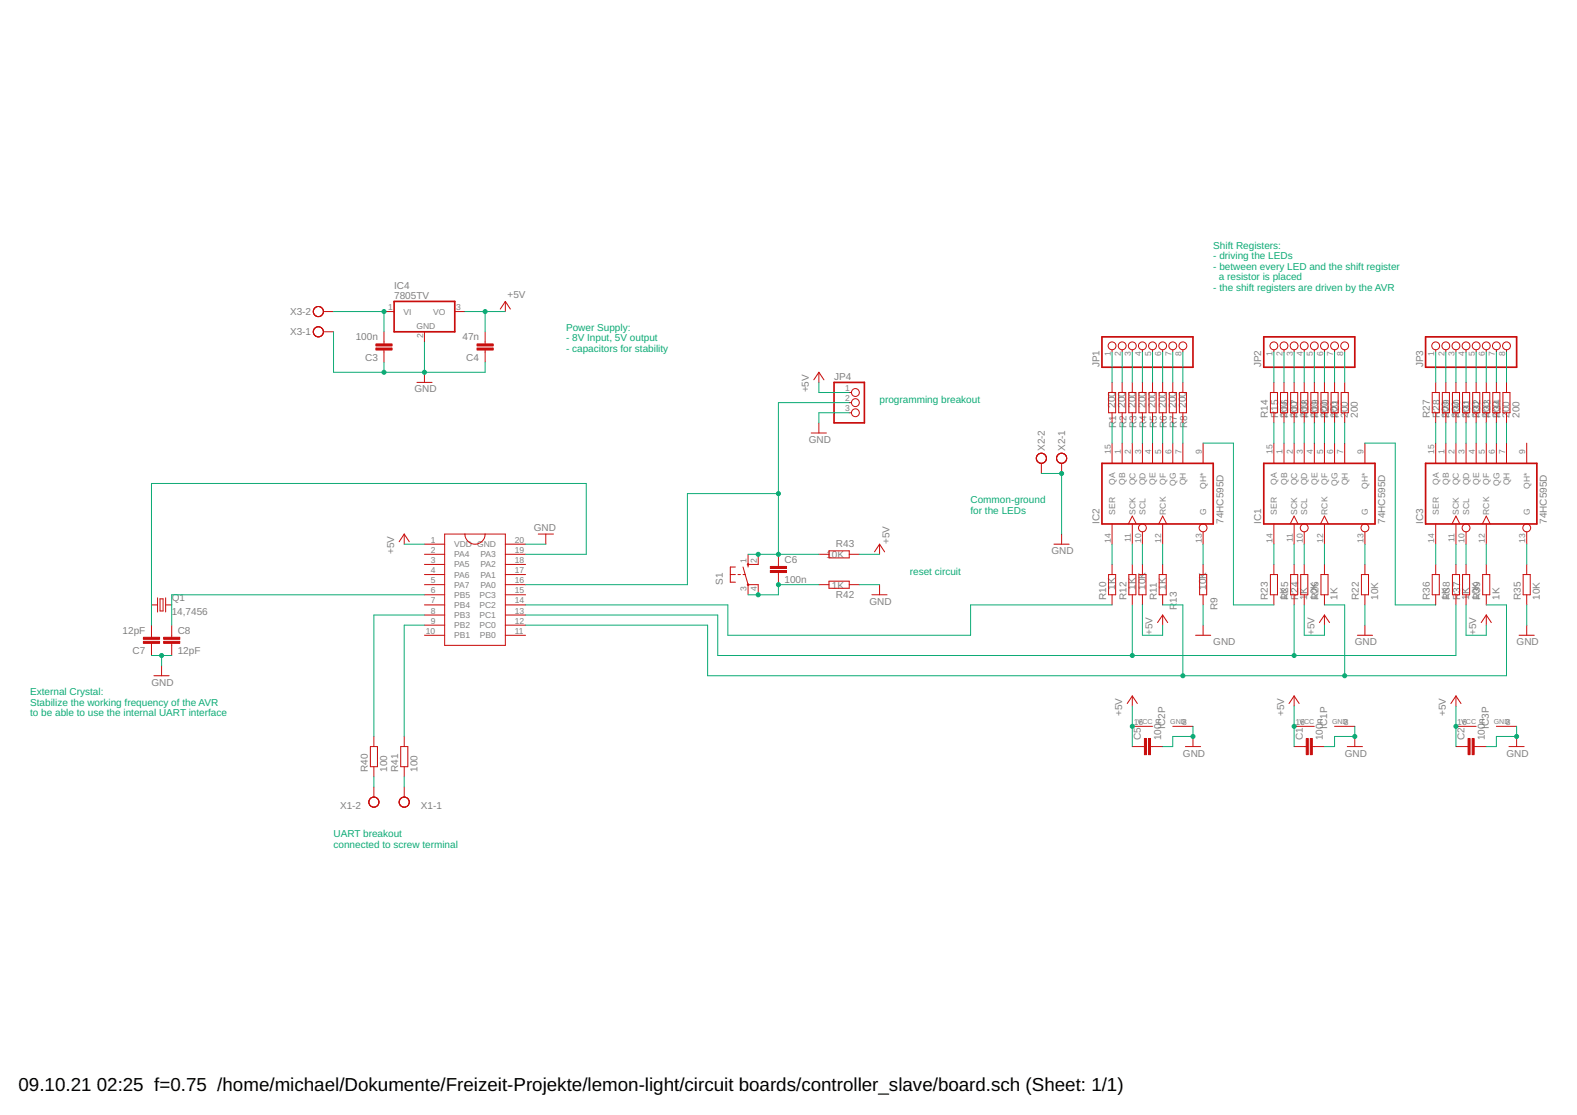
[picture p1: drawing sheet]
<svg xmlns="http://www.w3.org/2000/svg" width="297mm" height="210mm" viewBox="0 0 297 210" stroke-linecap="round" stroke-linejoin="round" font-family="sans-serif">
<g fill="none" stroke="#c90d0c" stroke-width=".32">
<path d="M74.2 56.7h11.5v5.8h-11.5zM157.1 72h5.7v7.6h-5.7zM207.6 63.4h17.1v5.7h-17.1zM238 63.4h17.2v5.7h-17.2zM268.5 63.4h17.2v5.7h-17.2zM207.6 87.2h20.9v11.4h-20.9zM238 87.2h21v11.4h-21zM268.5 87.2h21v11.4h-21z"/>
<circle cx="140.9" cy="106.3" r=".08"/>
<circle cx="140.9" cy="110.1" r=".08"/>
</g>
<g fill="none" stroke="#c90d0c" stroke-width=".19">
<path d="M60.9 58.7h1.9M72.3 58.7h1.9M85.7 58.7h1.9M95.2 56.7l.9 1.5M95.2 56.7l-1 1.5M95.2 56.7v2M60.9 62.5h1.9M72.3 62.5v2.2M72.3 65.9v2.3M78.5 72h2.9M79.9 62.5v1.9M79.9 70.1v1.9"/>
<path d="M91.4 62.5v2.2M91.4 65.9v2.3M154.2 70.1v1.9M154.2 79.6v1.9M154.2 70.1l1 1.4M154.2 70.1l-.9 1.4M160 73.9h.4M160 77.7h.4M160 75.8h.4M208.8 73.9h1.3v3.8h-1.3zM209.5 65.8v.5M209.5 72v1.9"/>
<path d="M209.5 77.7v1.9M210.7 73.9h1.3v3.8h-1.3zM211.4 65.8v.5M211.4 72v1.9M211.4 77.7v1.9M212.6 73.9h1.4v3.8h-1.4zM213.3 65.8v.5M213.3 72v1.9M213.3 77.7v1.9M214.5 73.9h1.4v3.8h-1.4zM215.2 65.8v.5M215.2 72v1.9"/>
<path d="M215.2 77.7v1.9M216.4 73.9h1.4v3.8h-1.4zM217.1 65.8v.5M217.1 72v1.9M217.1 77.7v1.9M218.3 73.9h1.4v3.8h-1.4zM219 65.8v.5M219 72v1.9M219 77.7v1.9M220.2 73.9h1.4v3.8h-1.4zM220.9 65.8v.5M220.9 72v1.9"/>
<path d="M220.9 77.7v1.9M222.1 73.9h1.4v3.8h-1.4zM222.8 65.8v.5M222.8 72v1.9M222.8 77.7v1.9M239.3 73.9h1.3v3.8h-1.3zM239.9 65.8v.5M239.9 72v1.9M239.9 77.7v1.9M241.2 73.9h1.3v3.8h-1.3zM241.9 65.8v.5M241.9 72v1.9"/>
<path d="M241.9 77.7v1.9M243.1 73.9h1.3v3.8h-1.3zM243.8 65.8v.5M243.8 72v1.9M243.8 77.7v1.9M245 73.9h1.3v3.8h-1.3zM245.7 65.8v.5M245.7 72v1.9M245.7 77.7v1.9M246.9 73.9h1.3v3.8h-1.3zM247.6 65.8v.5M247.6 72v1.9"/>
<path d="M247.6 77.7v1.9M248.8 73.9h1.3v3.8h-1.3zM249.5 65.8v.5M249.5 72v1.9M249.5 77.7v1.9M250.7 73.9h1.4v3.8h-1.4zM251.4 65.8v.5M251.4 72v1.9M251.4 77.7v1.9M252.6 73.9h1.4v3.8h-1.4zM253.3 65.8v.5M253.3 72v1.9"/>
<path d="M253.3 77.7v1.9M269.8 73.9h1.3v3.8h-1.3zM270.4 65.8v.5M270.4 72v1.9M270.4 77.7v1.9M271.7 73.9h1.3v3.8h-1.3zM272.3 65.8v.5M272.3 72v1.9M272.3 77.7v1.9M273.6 73.9h1.3v3.8h-1.3zM274.2 65.8v.5M274.2 72v1.9"/>
<path d="M274.2 77.7v1.9M275.5 73.9h1.3v3.8h-1.3zM276.1 65.8v.5M276.1 72v1.9M276.1 77.7v1.9M277.4 73.9h1.3v3.8h-1.3zM278 65.8v.5M278 72v1.9M278 77.7v1.9M279.3 73.9h1.3v3.8h-1.3zM280 65.8v.5M280 72v1.9"/>
<path d="M280 77.7v1.9M281.2 73.9h1.3v3.8h-1.3zM281.9 65.8v.5M281.9 72v1.9M281.9 77.7v1.9M283.1 73.9h1.3v3.8h-1.3zM283.8 65.8v.5M283.8 72v1.9M283.8 77.7v1.9M152.8 81.5h2.9M196.2 87.2v1.9M200 87.2v1.9"/>
<path d="M209.5 83.4v3.8M209.5 98.6v3.8M211.4 83.4v3.8M212.5 98.6l.8-1.4 .7 1.4M213.3 83.4v3.8M213.3 98.6v3.8M215.2 83.4v3.8M217.1 83.4v3.8M218.2 98.6l.8-1.4 .8 1.4M219 83.4v3.8M219 98.6v3.8M220.9 83.4v3.8"/>
<path d="M222.8 83.4v3.8M226.6 83.4v3.8M239.9 83.4v3.8M239.9 98.6v3.8M241.9 83.4v3.8M243 98.6l.8-1.4 .7 1.4M243.8 83.4v3.8M243.8 98.6v3.8M245.7 83.4v3.8M247.6 83.4v3.8M248.7 98.6l.8-1.4 .7 1.4M249.5 83.4v3.8"/>
<path d="M249.5 98.6v3.8M251.4 83.4v3.8M253.3 83.4v3.8M257.1 83.4v3.8M270.4 83.4v3.8M270.4 98.6v3.8M272.3 83.4v3.8M273.5 98.6l.7-1.4 .8 1.4M274.2 83.4v3.8M274.2 98.6v3.8M276.1 83.4v3.8M278 83.4v3.8"/>
<path d="M279.2 98.6l.8-1.4 .7 1.4M280 83.4v3.8M280 98.6v3.8M281.9 83.4v3.8M283.8 83.4v3.8M287.6 83.4v3.8M28.5 113.9h1.2M28.5 117.7v2.3M29.7 112.5v2.7M30.1 112.7h.6v2.3h-.6zM31.2 113.9h1.1M31.2 112.5v2.7"/>
<path d="M32.3 117.7v2.3M76.1 100.5l1 1.5M76.1 100.5l-.9 1.5M76.1 100.5v1.9M79.9 108.2h3.9M79.9 112h3.9M79.9 119.6h3.9M79.9 102.4h3.9M79.9 113.9h3.9M79.9 104.4h3.9M79.9 106.3h3.9M79.9 110.1h3.9"/>
<path d="M79.9 115.8h3.9M79.9 117.7h3.9M83.8 100.5h11.4v21h-11.4zM87.6 100.5a1.91 1.91 0 0 0 1.9 2 1.91 1.91 0 0 0 1.9-2M95.2 108.2h3.8M95.2 112h3.8M95.2 119.6h3.8M95.2 102.4h3.8M95.2 113.9h3.8M95.2 104.4h3.8M95.2 106.3h3.8M95.2 110.1h3.8"/>
<path d="M95.2 115.8h3.8M95.2 117.7h3.8M101.4 100.5h2.8M102.8 100.5v1.9M137.6 108.2h.9M138.5 106.7h-.9v2.9h.9M139 108.2h.5M140 108.2h.4M140 106.7l.9 3.4M140.9 110.1h1.9v1.9M140.9 104.4v2.3M140.9 110.1v1.9"/>
<path d="M142.8 104.4v1.9h-1.9M146.6 104.4v2.2M146.6 107.8v2.3M154.2 104.4h1.9M154.2 110.1h1.9M156.1 109.4h3.9v1.3h-3.9zM156.1 103.7h3.9v1.3h-3.9zM160 104.4h1.9M160 110.1h1.9M164.2 112h2.9M165.7 102.4l.9 1.5M165.7 102.4l-1 1.5"/>
<path d="M165.7 102.4v2M165.7 110.1v1.9M198.5 102.4h2.9M200 100.5v1.9M208.8 108.2h1.3v3.8h-1.3zM209.5 106.3v1.9M209.5 112v1.9M212.6 108.2h1.4v3.8h-1.4zM213.3 106.3v1.9M213.3 112v1.9M214.5 108.2h1.4v3.8h-1.4zM215.2 100.1v2.3"/>
<path d="M215.2 106.3v1.9M215.2 112v1.9M218.3 108.2h1.4v3.8h-1.4zM219 106.3v1.9M219 112v1.9M219 115.8v1.9M219 115.8l.9 1.4M219 115.8l-1 1.4M225.2 119.6h2.8M226 108.2h1.3v3.8h-1.3zM226.6 100.1v2.3M226.6 106.3v1.9"/>
<path d="M226.6 112v1.9M226.6 117.7v1.9M239.3 108.2h1.3v3.8h-1.3zM239.9 106.3v1.9M239.9 112v1.9M243.1 108.2h1.3v3.8h-1.3zM243.8 106.3v1.9M243.8 112v1.9M245 108.2h1.3v3.8h-1.3zM245.7 100.1v2.3M245.7 106.3v1.9M245.7 112v1.9"/>
<path d="M248.8 108.2h1.3v3.8h-1.3zM249.5 106.3v1.9M249.5 112v1.9M249.5 115.8v1.9M249.5 115.8l.9 1.4M249.5 115.8l-1 1.4M255.7 119.6h2.8M256.4 108.2h1.4v3.8h-1.4zM257.1 100.1v2.3M257.1 106.3v1.9M257.1 112v1.9M257.1 117.7v1.9"/>
<path d="M269.8 108.2h1.3v3.8h-1.3zM270.4 106.3v1.9M270.4 112v1.9M273.6 108.2h1.3v3.8h-1.3zM274.2 106.3v1.9M274.2 112v1.9M275.5 108.2h1.3v3.8h-1.3zM276.1 100.1v2.3M276.1 106.3v1.9M276.1 112v1.9M279.3 108.2h1.3v3.8h-1.3zM280 106.3v1.9"/>
<path d="M280 112v1.9M280 115.8v1.9M280 115.8l.9 1.4M280 115.8l-1 1.4M286.1 119.6h2.9M286.9 108.2h1.3v3.8h-1.3zM287.6 100.1v2.3M287.6 106.3v1.9M287.6 112v1.9M287.6 117.7v1.9M28.5 121.1v2.3M29 127.2h2.9"/>
<path d="M30.4 125.3v1.9M32.3 121.1v2.3M70.4 138.6v1.9M76.1 138.6v1.9M213.3 131v1.9M213.3 136.7h3.8M213.3 131l.9 1.4M213.3 131l-1 1.4M220.9 136.7h3.8M224.7 138.6v1.9M243.8 136.7h3.8M243.8 131v1.9"/>
<path d="M243.8 131l.9 1.4M243.8 131l-1 1.4M251.4 136.7h3.8M255.2 138.6v1.9M274.2 136.7h3.8M274.2 131v1.9M274.2 131l1 1.4M274.2 131l-.9 1.4M281.9 136.7h3.8M285.7 138.6v1.9M69.8 140.5h1.3v3.8h-1.3zM70.4 144.3v1.9"/>
<path d="M70.4 148.1v2M75.5 140.5h1.3v3.8h-1.3zM76.1 144.3v1.9M76.1 148.1v2M213.3 140.5h2.3M216.7 140.5h2.3M223.3 140.5h2.8M243.8 140.5h2.2M247.2 140.5h2.3M253.8 140.5h2.8M274.2 140.5h2.3M277.7 140.5h2.3"/>
<path d="M284.2 140.5h2.9"/>
<circle cx="60" cy="58.7" r=".95"/>
<circle cx="60" cy="62.5" r=".95"/>
<circle cx="161.1" cy="73.9" r=".74"/>
<circle cx="161.1" cy="75.8" r=".74"/>
<circle cx="161.1" cy="77.7" r=".74"/>
<circle cx="209.5" cy="65.1" r=".74"/>
<circle cx="211.4" cy="65.1" r=".74"/>
<circle cx="213.3" cy="65.1" r=".74"/>
<circle cx="215.2" cy="65.1" r=".74"/>
<circle cx="217.1" cy="65.1" r=".74"/>
<circle cx="219" cy="65.1" r=".74"/>
<circle cx="220.9" cy="65.1" r=".74"/>
<circle cx="222.8" cy="65.1" r=".74"/>
<circle cx="239.9" cy="65.1" r=".74"/>
<circle cx="241.9" cy="65.1" r=".74"/>
<circle cx="243.8" cy="65.1" r=".74"/>
<circle cx="245.7" cy="65.1" r=".74"/>
<circle cx="247.6" cy="65.1" r=".74"/>
<circle cx="249.5" cy="65.1" r=".74"/>
<circle cx="251.4" cy="65.1" r=".74"/>
<circle cx="253.3" cy="65.1" r=".74"/>
<circle cx="270.4" cy="65.1" r=".74"/>
<circle cx="272.3" cy="65.1" r=".74"/>
<circle cx="274.2" cy="65.1" r=".74"/>
<circle cx="276.1" cy="65.1" r=".74"/>
<circle cx="278" cy="65.1" r=".74"/>
<circle cx="280" cy="65.1" r=".74"/>
<circle cx="281.9" cy="65.1" r=".74"/>
<circle cx="283.8" cy="65.1" r=".74"/>
<circle cx="196.2" cy="86.3" r=".95"/>
<circle cx="200" cy="86.3" r=".95"/>
<circle cx="215.2" cy="99.4" r=".74"/>
<circle cx="226.6" cy="99.4" r=".74"/>
<circle cx="245.7" cy="99.4" r=".74"/>
<circle cx="257.1" cy="99.4" r=".74"/>
<circle cx="276.1" cy="99.4" r=".74"/>
<circle cx="287.6" cy="99.4" r=".74"/>
<circle cx="70.4" cy="151" r=".95"/>
<circle cx="76.1" cy="151" r=".95"/>
</g>
<g fill="#c90d0c" stroke="#c90d0c" stroke-width=".19">
<path d="M216.3 139h.4v3.1h-.4z"/>
<path d="M215.6 139h.3v3.1h-.3z"/>
<path d="M246.8 139h.4v3.1h-.4z"/>
<path d="M246 139h.4v3.1h-.4z"/>
<path d="M277.3 139h.4v3.1h-.4z"/>
<path d="M276.5 139h.4v3.1h-.4z"/>
<path d="M70.8 64.7h3.1v.4h-3.1z"/>
<path d="M70.8 65.5h3.1v.4h-3.1z"/>
<path d="M89.9 64.7h3v.4h-3z"/>
<path d="M89.9 65.5h3v.4h-3z"/>
<path d="M27 120h3.1v.4h-3.1z"/>
<path d="M27 120.7h3.1v.4h-3.1z"/>
<path d="M30.8 120.7h3.1v.4h-3.1z"/>
<path d="M30.8 120h3.1v.4h-3.1z"/>
<path d="M145.1 107.4h3v.4h-3z"/>
<path d="M145.1 106.6h3v.4h-3z"/>
</g>
<g fill="none" stroke="#0dab76" stroke-width=".19">
<path d="M62.8 58.7h9.5v3.8M87.6 58.7h7.6M91.4 58.7v3.8M62.8 62.5v7.6h28.6v-1.9M72.3 68.2v1.9M79.9 64.4v5.7M154.2 72v1.9h5.8M160 77.7h-5.8v1.9M160 75.8h-13.4v28.6M209.5 66.3v5.7M209.5 79.6v3.8M211.4 66.3v5.7"/>
<path d="M211.4 79.6v3.8M213.3 66.3v5.7M213.3 79.6v3.8M215.2 66.3v5.7M215.2 79.6v3.8M217.1 66.3v5.7M217.1 79.6v3.8M219 66.3v5.7M219 79.6v3.8M220.9 66.3v5.7M220.9 79.6v3.8M222.8 66.3v5.7"/>
<path d="M222.8 79.6v3.8M239.9 66.3v5.7M239.9 79.6v3.8M241.9 66.3v5.7M241.9 79.6v3.8M243.8 66.3v5.7M243.8 79.6v3.8M245.7 66.3v5.7M245.7 79.6v3.8M247.6 66.3v5.7M247.6 79.6v3.8M249.5 66.3v5.7"/>
<path d="M249.5 79.6v3.8M251.4 66.3v5.7M251.4 79.6v3.8M253.3 66.3v5.7M253.3 79.6v3.8M270.4 66.3v5.7M270.4 79.6v3.8M272.3 66.3v5.7M272.3 79.6v3.8M274.2 66.3v5.7M274.2 79.6v3.8M276.1 66.3v5.7"/>
<path d="M276.1 79.6v3.8M278 66.3v5.7M278 79.6v3.8M280 66.3v5.7M280 79.6v3.8M281.9 66.3v5.7M281.9 79.6v3.8M283.8 66.3v5.7M283.8 79.6v3.8M146.6 92.9h-17.1v17.2h-30.5M196.2 89.1h3.8v11.4M226.6 83.4h5.7v30.5h7.6"/>
<path d="M257.1 83.4h5.7v30.5h7.6M76.1 102.4h3.8M79.9 115.8h-9.5v22.8M79.9 117.7h-3.8v20.9M79.9 112h-47.6v5.7M99 102.4h3.8M99 113.9h38.1v5.7h45.7v-5.7h26.7M99 104.4h11.4v-13.4h-81.9v26.7M140.9 104.4h13.3M154.2 110.1h-7.6v1.9h-5.7M161.9 110.1h3.8M161.9 104.4h3.8"/>
<path d="M209.5 102.4v3.9M213.3 102.4v3.9M213.3 113.9v9.5M215.2 102.4v3.9M215.2 113.9v5.7h3.8v-1.9M219 102.4v3.9M219 113.9h3.8v13.3M226.6 102.4v3.9M226.6 113.9v3.8M239.9 102.4v3.9M243.8 102.4v3.9M243.8 113.9v9.5"/>
<path d="M245.7 113.9v5.7h3.8v-1.9M245.7 102.4v3.9M249.5 102.4v3.9M249.5 113.9h3.8v13.3M257.1 102.4v3.9M257.1 113.9v3.8M270.4 102.4v3.9M274.2 113.9v9.5h-139v-7.6h-36.2M274.2 102.4v3.9M276.1 113.9v5.7h3.9v-1.9M276.1 102.4v3.9M280 102.4v3.9"/>
<path d="M280 113.9h3.8v13.3h-150.5v-9.5h-34.3M287.6 102.4v3.9M287.6 113.9v3.8M28.5 123.4h3.8M30.4 123.4v1.9M213.3 132.9v7.6M224.7 136.7v1.9h-3.8v1.9h-1.9M243.8 132.9v7.6M255.2 136.7v1.9h-3.8v1.9h-1.9M274.2 132.9v7.6M285.7 136.7v1.9h-3.8v1.9h-1.9M70.4 146.2v1.9"/>
<path d="M76.1 146.2v1.9"/>
</g>
<g fill="#0dab76" stroke="#0dab76" stroke-width=".19">
<circle cx="224.7" cy="138.6" r=".38"/>
<circle cx="255.2" cy="138.6" r=".38"/>
<circle cx="285.7" cy="138.6" r=".38"/>
<circle cx="200" cy="89.1" r=".38"/>
<circle cx="79.9" cy="70.1" r=".38"/>
<circle cx="72.3" cy="70.1" r=".38"/>
<circle cx="30.4" cy="123.4" r=".38"/>
<circle cx="213.3" cy="136.7" r=".38"/>
<circle cx="243.8" cy="136.7" r=".38"/>
<circle cx="274.2" cy="136.7" r=".38"/>
<circle cx="91.4" cy="58.7" r=".38"/>
<circle cx="243.8" cy="123.4" r=".38"/>
<circle cx="213.3" cy="123.4" r=".38"/>
<circle cx="72.3" cy="58.7" r=".38"/>
<circle cx="253.3" cy="127.2" r=".38"/>
<circle cx="222.8" cy="127.2" r=".38"/>
<circle cx="146.6" cy="104.4" r=".38"/>
<circle cx="142.8" cy="104.4" r=".38"/>
<circle cx="146.6" cy="92.9" r=".38"/>
<circle cx="142.8" cy="112" r=".38"/>
<circle cx="146.6" cy="110.1" r=".38"/>
</g>
<g font-size="3.5">
<text x="3.5" y="205.4">09.10.21</text>
<text x="18.2" y="205.4">02:25 f=0.75 /home/michael/Dokumente/Freizeit-Projekte/lemon-light/circuit boards/controller_slave/board.sch (Sheet: 1/1)</text>
</g>
<g font-size="1.9" fill="#0dab76">
<text x="228.5" y="46.8">Shift Registers:</text>
<text x="228.5" y="48.8">- driving the LEDs</text>
<text x="228.5" y="50.8">- between every LED and the shift register</text>
<text x="229.6" y="52.8">a resistor is placed</text>
<text x="228.5" y="54.8">- the shift registers are driven by the AVR</text>
<text x="106.6" y="62.3">Power Supply:</text>
<text x="106.6" y="64.3">- 8V Input, 5V output</text>
<text x="106.6" y="66.3">- capacitors for stability</text>
<text x="165.7" y="75.8">programming breakout</text>
<text x="182.8" y="94.7">Common-ground</text>
<text x="182.8" y="96.7">for the LEDs</text>
<text x="171.4" y="108.2">reset circuit</text>
<text x="5.7" y="130.8">External Crystal:</text>
<text x="5.7" y="132.8">Stabilize the working frequency of the AVR</text>
<text x="5.7" y="134.8">to be able to use the internal UART interface</text>
<text x="62.8" y="157.6">UART breakout</text>
<text x="62.8" y="159.6">connected to screw terminal</text>
</g>
<g font-size="1.9" fill="#808080">
<text x="54.6" y="59.3">X3-2</text>
<text x="74.2" y="56.3">7805TV</text>
<text x="74.2" y="54.4">IC4</text>
<text x="95.6" y="56.2">+5V</text>
<text x="54.6" y="63.1">X3-1</text>
<text x="67" y="64.1">100n</text>
<text x="87.1" y="64.1">47n</text>
<text x="68.8" y="67.9">C3</text>
<text x="87.8" y="67.9">C4</text>
<text x="157.1" y="71.5">JP4</text>
<text x="207.1" y="69.1" transform="rotate(-90 207.1 69.1)">JP1</text>
<text x="237.6" y="69.1" transform="rotate(-90 237.6 69.1)">JP2</text>
<text x="268" y="69.1" transform="rotate(-90 268 69.1)">JP3</text>
<text x="78.1" y="73.9">GND</text>
<text x="152.3" y="73.9" transform="rotate(-90 152.3 73.9)">+5V</text>
<text x="210" y="76.7" transform="rotate(-90 210 76.7)">200</text>
<text x="212" y="76.7" transform="rotate(-90 212 76.7)">200</text>
<text x="213.9" y="76.7" transform="rotate(-90 213.9 76.7)">200</text>
<text x="215.8" y="76.7" transform="rotate(-90 215.8 76.7)">200</text>
<text x="217.7" y="76.7" transform="rotate(-90 217.7 76.7)">200</text>
<text x="219.6" y="76.7" transform="rotate(-90 219.6 76.7)">200</text>
<text x="221.5" y="76.7" transform="rotate(-90 221.5 76.7)">200</text>
<text x="223.4" y="76.7" transform="rotate(-90 223.4 76.7)">200</text>
<text x="152.3" y="83.4">GND</text>
<text x="210.3" y="80.6" transform="rotate(-90 210.3 80.6)">R1</text>
<text x="212.2" y="80.6" transform="rotate(-90 212.2 80.6)">R2</text>
<text x="214.1" y="80.6" transform="rotate(-90 214.1 80.6)">R3</text>
<text x="216" y="80.6" transform="rotate(-90 216 80.6)">R4</text>
<text x="217.9" y="80.6" transform="rotate(-90 217.9 80.6)">R5</text>
<text x="219.8" y="80.6" transform="rotate(-90 219.8 80.6)">R6</text>
<text x="221.7" y="80.6" transform="rotate(-90 221.7 80.6)">R7</text>
<text x="223.6" y="80.6" transform="rotate(-90 223.6 80.6)">R8</text>
<text x="238.8" y="78.6" transform="rotate(-90 238.8 78.6)">R14</text>
<text x="240.7" y="78.6" transform="rotate(-90 240.7 78.6)">R15</text>
<text x="242.4" y="78.6" transform="rotate(-90 242.4 78.6)">200</text>
<text x="242.6" y="78.6" transform="rotate(-90 242.6 78.6)">R16</text>
<text x="244.3" y="78.6" transform="rotate(-90 244.3 78.6)">200</text>
<text x="244.5" y="78.6" transform="rotate(-90 244.5 78.6)">R17</text>
<text x="246.2" y="78.6" transform="rotate(-90 246.2 78.6)">200</text>
<text x="246.4" y="78.6" transform="rotate(-90 246.4 78.6)">R18</text>
<text x="248.1" y="78.6" transform="rotate(-90 248.1 78.6)">200</text>
<text x="248.4" y="78.6" transform="rotate(-90 248.4 78.6)">R19</text>
<text x="250" y="78.6" transform="rotate(-90 250 78.6)">200</text>
<text x="250.3" y="78.6" transform="rotate(-90 250.3 78.6)">R20</text>
<text x="252" y="78.6" transform="rotate(-90 252 78.6)">200</text>
<text x="252.2" y="78.6" transform="rotate(-90 252.2 78.6)">R21</text>
<text x="253.9" y="78.6" transform="rotate(-90 253.9 78.6)">200</text>
<text x="255.8" y="78.6" transform="rotate(-90 255.8 78.6)">200</text>
<text x="269.3" y="78.6" transform="rotate(-90 269.3 78.6)">R27</text>
<text x="271.2" y="78.6" transform="rotate(-90 271.2 78.6)">R28</text>
<text x="272.9" y="78.6" transform="rotate(-90 272.9 78.6)">200</text>
<text x="273.1" y="78.6" transform="rotate(-90 273.1 78.6)">R29</text>
<text x="274.8" y="78.6" transform="rotate(-90 274.8 78.6)">200</text>
<text x="275" y="78.6" transform="rotate(-90 275 78.6)">R30</text>
<text x="276.7" y="78.6" transform="rotate(-90 276.7 78.6)">200</text>
<text x="276.9" y="78.6" transform="rotate(-90 276.9 78.6)">R31</text>
<text x="278.6" y="78.6" transform="rotate(-90 278.6 78.6)">200</text>
<text x="278.8" y="78.6" transform="rotate(-90 278.8 78.6)">R32</text>
<text x="280.5" y="78.6" transform="rotate(-90 280.5 78.6)">200</text>
<text x="280.7" y="78.6" transform="rotate(-90 280.7 78.6)">R33</text>
<text x="282.4" y="78.6" transform="rotate(-90 282.4 78.6)">200</text>
<text x="282.6" y="78.6" transform="rotate(-90 282.6 78.6)">R34</text>
<text x="284.3" y="78.6" transform="rotate(-90 284.3 78.6)">200</text>
<text x="286.2" y="78.6" transform="rotate(-90 286.2 78.6)">200</text>
<text x="196.8" y="84.9" transform="rotate(-90 196.8 84.9)">X2-2</text>
<text x="200.6" y="84.9" transform="rotate(-90 200.6 84.9)">X2-1</text>
<text x="100.5" y="100">GND</text>
<text x="207.1" y="98.6" transform="rotate(-90 207.1 98.6)">IC2</text>
<text x="230.4" y="98.6" transform="rotate(-90 230.4 98.6)">74HC595D</text>
<text x="237.6" y="98.6" transform="rotate(-90 237.6 98.6)">IC1</text>
<text x="260.9" y="98.6" transform="rotate(-90 260.9 98.6)">74HC595D</text>
<text x="268" y="98.6" transform="rotate(-90 268 98.6)">IC3</text>
<text x="291.4" y="98.6" transform="rotate(-90 291.4 98.6)">74HC595D</text>
<text x="74.2" y="104.4" transform="rotate(-90 74.2 104.4)">+5V</text>
<text x="147.8" y="106">C6</text>
<text x="155.7" y="105.1">10K</text>
<text x="157.5" y="103">R43</text>
<text x="167.6" y="102.5" transform="rotate(-90 167.6 102.5)">+5V</text>
<text x="198" y="104.4">GND</text>
<text x="32.3" y="113.1">Q1</text>
<text x="136.1" y="110.1" transform="rotate(-90 136.1 110.1)">S1</text>
<text x="147.8" y="109.8">100n</text>
<text x="156.7" y="110.8">1K</text>
<text x="157.5" y="112.5">R42</text>
<text x="163.8" y="113.9">GND</text>
<text x="208.4" y="112.9" transform="rotate(-90 208.4 112.9)">R10</text>
<text x="210" y="111" transform="rotate(-90 210 111)">1K</text>
<text x="212.2" y="112.9" transform="rotate(-90 212.2 112.9)">R12</text>
<text x="213.9" y="111" transform="rotate(-90 213.9 111)">1K</text>
<text x="215.8" y="111" transform="rotate(-90 215.8 111)">10K</text>
<text x="217.9" y="112.9" transform="rotate(-90 217.9 112.9)">R11</text>
<text x="219.6" y="111" transform="rotate(-90 219.6 111)">1K</text>
<text x="221.7" y="113.5" transform="rotate(-90 221.7 113.5)">13</text>
<text x="227.2" y="111" transform="rotate(-90 227.2 111)">10K</text>
<text x="238.8" y="112.9" transform="rotate(-90 238.8 112.9)">R23</text>
<text x="242.4" y="112.9" transform="rotate(-90 242.4 112.9)">1K</text>
<text x="242.6" y="112.9" transform="rotate(-90 242.6 112.9)">R25</text>
<text x="244.5" y="112.9" transform="rotate(-90 244.5 112.9)">R24</text>
<text x="246.2" y="112.9" transform="rotate(-90 246.2 112.9)">1K</text>
<text x="248.1" y="112.9" transform="rotate(-90 248.1 112.9)">10K</text>
<text x="248.4" y="112.9" transform="rotate(-90 248.4 112.9)">R26</text>
<text x="252" y="112.9" transform="rotate(-90 252 112.9)">1K</text>
<text x="256" y="112.9" transform="rotate(-90 256 112.9)">R22</text>
<text x="259.6" y="112.9" transform="rotate(-90 259.6 112.9)">10K</text>
<text x="269.3" y="112.9" transform="rotate(-90 269.3 112.9)">R36</text>
<text x="272.9" y="112.9" transform="rotate(-90 272.9 112.9)">1K</text>
<text x="273.1" y="112.9" transform="rotate(-90 273.1 112.9)">R38</text>
<text x="275" y="112.9" transform="rotate(-90 275 112.9)">R37</text>
<text x="276.7" y="112.9" transform="rotate(-90 276.7 112.9)">1K</text>
<text x="278.6" y="112.9" transform="rotate(-90 278.6 112.9)">10K</text>
<text x="278.8" y="112.9" transform="rotate(-90 278.8 112.9)">R39</text>
<text x="282.4" y="112.9" transform="rotate(-90 282.4 112.9)">1K</text>
<text x="286.4" y="112.9" transform="rotate(-90 286.4 112.9)">R35</text>
<text x="290" y="112.9" transform="rotate(-90 290 112.9)">10K</text>
<text x="23.1" y="119.3">12pF</text>
<text x="32.3" y="115.8">14,7456</text>
<text x="33.5" y="119.3">C8</text>
<text x="217.1" y="119.6" transform="rotate(-90 217.1 119.6)">+5V</text>
<text x="221.7" y="114.8" transform="rotate(-90 221.7 114.8)">R</text>
<text x="229.3" y="114.8" transform="rotate(-90 229.3 114.8)">R9</text>
<text x="247.6" y="119.6" transform="rotate(-90 247.6 119.6)">+5V</text>
<text x="278" y="119.6" transform="rotate(-90 278 119.6)">+5V</text>
<text x="25" y="123.1">C7</text>
<text x="33.5" y="123.1">12pF</text>
<text x="228.5" y="121.5">GND</text>
<text x="255.2" y="121.5">GND</text>
<text x="285.7" y="121.5">GND</text>
<text x="28.5" y="129.1">GND</text>
<text x="211.4" y="134.8" transform="rotate(-90 211.4 134.8)">+5V</text>
<text x="219.5" y="137.2" transform="rotate(-90 219.5 137.2)">IC2P</text>
<text x="241.9" y="134.8" transform="rotate(-90 241.9 134.8)">+5V</text>
<text x="250" y="137.2" transform="rotate(-90 250 137.2)">IC1P</text>
<text x="272.3" y="134.8" transform="rotate(-90 272.3 134.8)">+5V</text>
<text x="280.4" y="137.2" transform="rotate(-90 280.4 137.2)">IC3P</text>
<text x="214.9" y="139.4" transform="rotate(-90 214.9 139.4)">C5</text>
<text x="218.7" y="139.4" transform="rotate(-90 218.7 139.4)">100n</text>
<text x="222.8" y="142.4">GND</text>
<text x="245.4" y="139.4" transform="rotate(-90 245.4 139.4)">C1</text>
<text x="249.2" y="139.4" transform="rotate(-90 249.2 139.4)">100n</text>
<text x="253.3" y="142.4">GND</text>
<text x="275.9" y="139.4" transform="rotate(-90 275.9 139.4)">C2</text>
<text x="279.7" y="139.4" transform="rotate(-90 279.7 139.4)">100n</text>
<text x="283.8" y="142.4">GND</text>
<text x="69.3" y="145.3" transform="rotate(-90 69.3 145.3)">R40</text>
<text x="72.9" y="145.3" transform="rotate(-90 72.9 145.3)">100</text>
<text x="75" y="145.3" transform="rotate(-90 75 145.3)">R41</text>
<text x="78.6" y="145.3" transform="rotate(-90 78.6 145.3)">100</text>
<text x="64.1" y="152.3">X1-2</text>
<text x="79.3" y="152.3">X1-1</text>
</g>
<g font-size="1.6" fill="#808080">
<text x="73.1" y="58.4">1</text>
<text x="76" y="59.2">VI</text>
<text x="81.6" y="59.2">VO</text>
<text x="85.9" y="58.4">3</text>
<text x="78.4" y="61.9">GND</text>
<text x="79.7" y="63.6" transform="rotate(-90 79.7 63.6)">2</text>
<text x="209.2" y="67" transform="rotate(-90 209.2 67)">1</text>
<text x="211.1" y="67" transform="rotate(-90 211.1 67)">2</text>
<text x="213" y="67" transform="rotate(-90 213 67)">3</text>
<text x="214.9" y="67" transform="rotate(-90 214.9 67)">4</text>
<text x="216.8" y="67" transform="rotate(-90 216.8 67)">5</text>
<text x="218.7" y="67" transform="rotate(-90 218.7 67)">6</text>
<text x="220.6" y="67" transform="rotate(-90 220.6 67)">7</text>
<text x="222.5" y="67" transform="rotate(-90 222.5 67)">8</text>
<text x="239.7" y="67" transform="rotate(-90 239.7 67)">1</text>
<text x="241.6" y="67" transform="rotate(-90 241.6 67)">2</text>
<text x="243.5" y="67" transform="rotate(-90 243.5 67)">3</text>
<text x="245.4" y="67" transform="rotate(-90 245.4 67)">4</text>
<text x="247.3" y="67" transform="rotate(-90 247.3 67)">5</text>
<text x="249.2" y="67" transform="rotate(-90 249.2 67)">6</text>
<text x="251.1" y="67" transform="rotate(-90 251.1 67)">7</text>
<text x="253" y="67" transform="rotate(-90 253 67)">8</text>
<text x="270.2" y="67" transform="rotate(-90 270.2 67)">1</text>
<text x="272.1" y="67" transform="rotate(-90 272.1 67)">2</text>
<text x="274" y="67" transform="rotate(-90 274 67)">3</text>
<text x="275.9" y="67" transform="rotate(-90 275.9 67)">4</text>
<text x="277.8" y="67" transform="rotate(-90 277.8 67)">5</text>
<text x="279.7" y="67" transform="rotate(-90 279.7 67)">6</text>
<text x="281.6" y="67" transform="rotate(-90 281.6 67)">7</text>
<text x="283.5" y="67" transform="rotate(-90 283.5 67)">8</text>
<text x="159.2" y="73.6">1</text>
<text x="159.2" y="75.5">2</text>
<text x="159.2" y="77.4">3</text>
<text x="209.2" y="85.5" transform="rotate(-90 209.2 85.5)">15</text>
<text x="211.1" y="85.5" transform="rotate(-90 211.1 85.5)">1</text>
<text x="213" y="85.5" transform="rotate(-90 213 85.5)">2</text>
<text x="214.9" y="85.5" transform="rotate(-90 214.9 85.5)">3</text>
<text x="216.8" y="85.5" transform="rotate(-90 216.8 85.5)">4</text>
<text x="218.7" y="85.5" transform="rotate(-90 218.7 85.5)">5</text>
<text x="220.6" y="85.5" transform="rotate(-90 220.6 85.5)">6</text>
<text x="222.5" y="85.5" transform="rotate(-90 222.5 85.5)">7</text>
<text x="226.4" y="85.5" transform="rotate(-90 226.4 85.5)">9</text>
<text x="239.7" y="85.5" transform="rotate(-90 239.7 85.5)">15</text>
<text x="241.6" y="85.5" transform="rotate(-90 241.6 85.5)">1</text>
<text x="243.5" y="85.5" transform="rotate(-90 243.5 85.5)">2</text>
<text x="245.4" y="85.5" transform="rotate(-90 245.4 85.5)">3</text>
<text x="247.3" y="85.5" transform="rotate(-90 247.3 85.5)">4</text>
<text x="249.2" y="85.5" transform="rotate(-90 249.2 85.5)">5</text>
<text x="251.1" y="85.5" transform="rotate(-90 251.1 85.5)">6</text>
<text x="253" y="85.5" transform="rotate(-90 253 85.5)">7</text>
<text x="256.8" y="85.5" transform="rotate(-90 256.8 85.5)">9</text>
<text x="270.2" y="85.5" transform="rotate(-90 270.2 85.5)">15</text>
<text x="272.1" y="85.5" transform="rotate(-90 272.1 85.5)">1</text>
<text x="274" y="85.5" transform="rotate(-90 274 85.5)">2</text>
<text x="275.9" y="85.5" transform="rotate(-90 275.9 85.5)">3</text>
<text x="277.8" y="85.5" transform="rotate(-90 277.8 85.5)">4</text>
<text x="279.7" y="85.5" transform="rotate(-90 279.7 85.5)">5</text>
<text x="281.6" y="85.5" transform="rotate(-90 281.6 85.5)">6</text>
<text x="283.5" y="85.5" transform="rotate(-90 283.5 85.5)">7</text>
<text x="287.3" y="85.5" transform="rotate(-90 287.3 85.5)">9</text>
<text x="210" y="91.3" transform="rotate(-90 210 91.3)">QA</text>
<text x="212" y="91.3" transform="rotate(-90 212 91.3)">QB</text>
<text x="213.9" y="91.4" transform="rotate(-90 213.9 91.4)">QC</text>
<text x="215.8" y="91.4" transform="rotate(-90 215.8 91.4)">QD</text>
<text x="217.7" y="91.3" transform="rotate(-90 217.7 91.3)">QE</text>
<text x="219.6" y="91.2" transform="rotate(-90 219.6 91.2)">QF</text>
<text x="221.5" y="91.5" transform="rotate(-90 221.5 91.5)">QG</text>
<text x="223.4" y="91.4" transform="rotate(-90 223.4 91.4)">QH</text>
<text x="227.2" y="92" transform="rotate(-90 227.2 92)">QH*</text>
<text x="240.5" y="91.3" transform="rotate(-90 240.5 91.3)">QA</text>
<text x="242.4" y="91.3" transform="rotate(-90 242.4 91.3)">QB</text>
<text x="244.3" y="91.4" transform="rotate(-90 244.3 91.4)">QC</text>
<text x="246.2" y="91.4" transform="rotate(-90 246.2 91.4)">QD</text>
<text x="248.1" y="91.3" transform="rotate(-90 248.1 91.3)">QE</text>
<text x="250" y="91.2" transform="rotate(-90 250 91.2)">QF</text>
<text x="252" y="91.5" transform="rotate(-90 252 91.5)">QG</text>
<text x="253.9" y="91.4" transform="rotate(-90 253.9 91.4)">QH</text>
<text x="257.7" y="92" transform="rotate(-90 257.7 92)">QH*</text>
<text x="271" y="91.3" transform="rotate(-90 271 91.3)">QA</text>
<text x="272.9" y="91.3" transform="rotate(-90 272.9 91.3)">QB</text>
<text x="274.8" y="91.4" transform="rotate(-90 274.8 91.4)">QC</text>
<text x="276.7" y="91.4" transform="rotate(-90 276.7 91.4)">QD</text>
<text x="278.6" y="91.3" transform="rotate(-90 278.6 91.3)">QE</text>
<text x="280.5" y="91.2" transform="rotate(-90 280.5 91.2)">QF</text>
<text x="282.4" y="91.5" transform="rotate(-90 282.4 91.5)">QG</text>
<text x="284.3" y="91.4" transform="rotate(-90 284.3 91.4)">QH</text>
<text x="288.1" y="92" transform="rotate(-90 288.1 92)">QH*</text>
<text x="210" y="96.9" transform="rotate(-90 210 96.9)">SER</text>
<text x="213.9" y="96.9" transform="rotate(-90 213.9 96.9)">SCK</text>
<text x="215.8" y="96.9" transform="rotate(-90 215.8 96.9)">SCL</text>
<text x="219.6" y="96.9" transform="rotate(-90 219.6 96.9)">RCK</text>
<text x="227.2" y="96.9" transform="rotate(-90 227.2 96.9)">G</text>
<text x="240.5" y="96.9" transform="rotate(-90 240.5 96.9)">SER</text>
<text x="244.3" y="96.9" transform="rotate(-90 244.3 96.9)">SCK</text>
<text x="246.2" y="96.9" transform="rotate(-90 246.2 96.9)">SCL</text>
<text x="250" y="96.9" transform="rotate(-90 250 96.9)">RCK</text>
<text x="257.7" y="96.9" transform="rotate(-90 257.7 96.9)">G</text>
<text x="271" y="96.9" transform="rotate(-90 271 96.9)">SER</text>
<text x="274.8" y="96.9" transform="rotate(-90 274.8 96.9)">SCK</text>
<text x="276.7" y="96.9" transform="rotate(-90 276.7 96.9)">SCL</text>
<text x="280.5" y="96.9" transform="rotate(-90 280.5 96.9)">RCK</text>
<text x="288.1" y="96.9" transform="rotate(-90 288.1 96.9)">G</text>
<text x="81.1" y="102.2">1</text>
<text x="81.1" y="104.1">2</text>
<text x="81.1" y="106">3</text>
<text x="81.1" y="107.9">4</text>
<text x="85.5" y="103">VDD GND</text>
<text x="85.5" y="104.9">PA4</text>
<text x="85.5" y="106.8">PA5</text>
<text x="90.5" y="106.8">PA2</text>
<text x="90.5" y="104.9">PA3</text>
<text x="96.9" y="107.9">17</text>
<text x="96.9" y="106">18</text>
<text x="96.9" y="104.1">19</text>
<text x="96.9" y="102.2">20</text>
<text x="140.6" y="106" transform="rotate(-90 140.6 106)">1</text>
<text x="142.5" y="106" transform="rotate(-90 142.5 106)">2</text>
<text x="209.2" y="102.2" transform="rotate(-90 209.2 102.2)">14</text>
<text x="213" y="102.1" transform="rotate(-90 213 102.1)">11</text>
<text x="214.9" y="102.2" transform="rotate(-90 214.9 102.2)">10</text>
<text x="218.7" y="102.2" transform="rotate(-90 218.7 102.2)">12</text>
<text x="226.4" y="102.2" transform="rotate(-90 226.4 102.2)">13</text>
<text x="239.7" y="102.2" transform="rotate(-90 239.7 102.2)">14</text>
<text x="243.5" y="102.1" transform="rotate(-90 243.5 102.1)">11</text>
<text x="245.4" y="102.2" transform="rotate(-90 245.4 102.2)">10</text>
<text x="249.2" y="102.2" transform="rotate(-90 249.2 102.2)">12</text>
<text x="256.8" y="102.2" transform="rotate(-90 256.8 102.2)">13</text>
<text x="270.2" y="102.2" transform="rotate(-90 270.2 102.2)">14</text>
<text x="274" y="102.1" transform="rotate(-90 274 102.1)">11</text>
<text x="275.9" y="102.2" transform="rotate(-90 275.9 102.2)">10</text>
<text x="279.7" y="102.2" transform="rotate(-90 279.7 102.2)">12</text>
<text x="287.3" y="102.2" transform="rotate(-90 287.3 102.2)">13</text>
<text x="81.1" y="109.8">5</text>
<text x="81.1" y="111.7">6</text>
<text x="81.1" y="113.6">7</text>
<text x="85.5" y="108.7">PA6</text>
<text x="85.5" y="110.6">PA7</text>
<text x="85.5" y="112.5">PB5</text>
<text x="90.3" y="112.5">PC3</text>
<text x="90.5" y="110.6">PA0</text>
<text x="90.5" y="108.7">PA1</text>
<text x="96.9" y="113.6">14</text>
<text x="96.9" y="111.7">15</text>
<text x="96.9" y="109.8">16</text>
<text x="140.6" y="111.2" transform="rotate(-90 140.6 111.2)">3</text>
<text x="142.5" y="111.2" transform="rotate(-90 142.5 111.2)">4</text>
<text x="80.2" y="119.3">10</text>
<text x="81.1" y="115.5">8</text>
<text x="81.1" y="117.4">9</text>
<text x="85.5" y="114.4">PB4</text>
<text x="85.5" y="116.4">PB3</text>
<text x="85.5" y="118.3">PB2</text>
<text x="90.3" y="118.3">PC0</text>
<text x="90.3" y="116.4">PC1</text>
<text x="90.3" y="114.4">PC2</text>
<text x="96.9" y="119.3">11</text>
<text x="96.9" y="117.4">12</text>
<text x="96.9" y="115.5">13</text>
<text x="85.5" y="120.2">PB1</text>
<text x="90.4" y="120.2">PB0</text>
<text x="213.5" y="136.5">16</text>
<text x="222.7" y="136.5">8</text>
<text x="244" y="136.5">16</text>
<text x="253.1" y="136.5">8</text>
<text x="274.5" y="136.5">16</text>
<text x="283.6" y="136.5">8</text>
</g>
<g font-size="1.3" fill="#808080">
<text x="214.3" y="136.3">VCC</text>
<text x="220.4" y="136.3">GND</text>
<text x="244.8" y="136.3">VCC</text>
<text x="250.9" y="136.3">GND</text>
<text x="275.2" y="136.3">VCC</text>
<text x="281.4" y="136.3">GND</text>
</g>
</svg>
